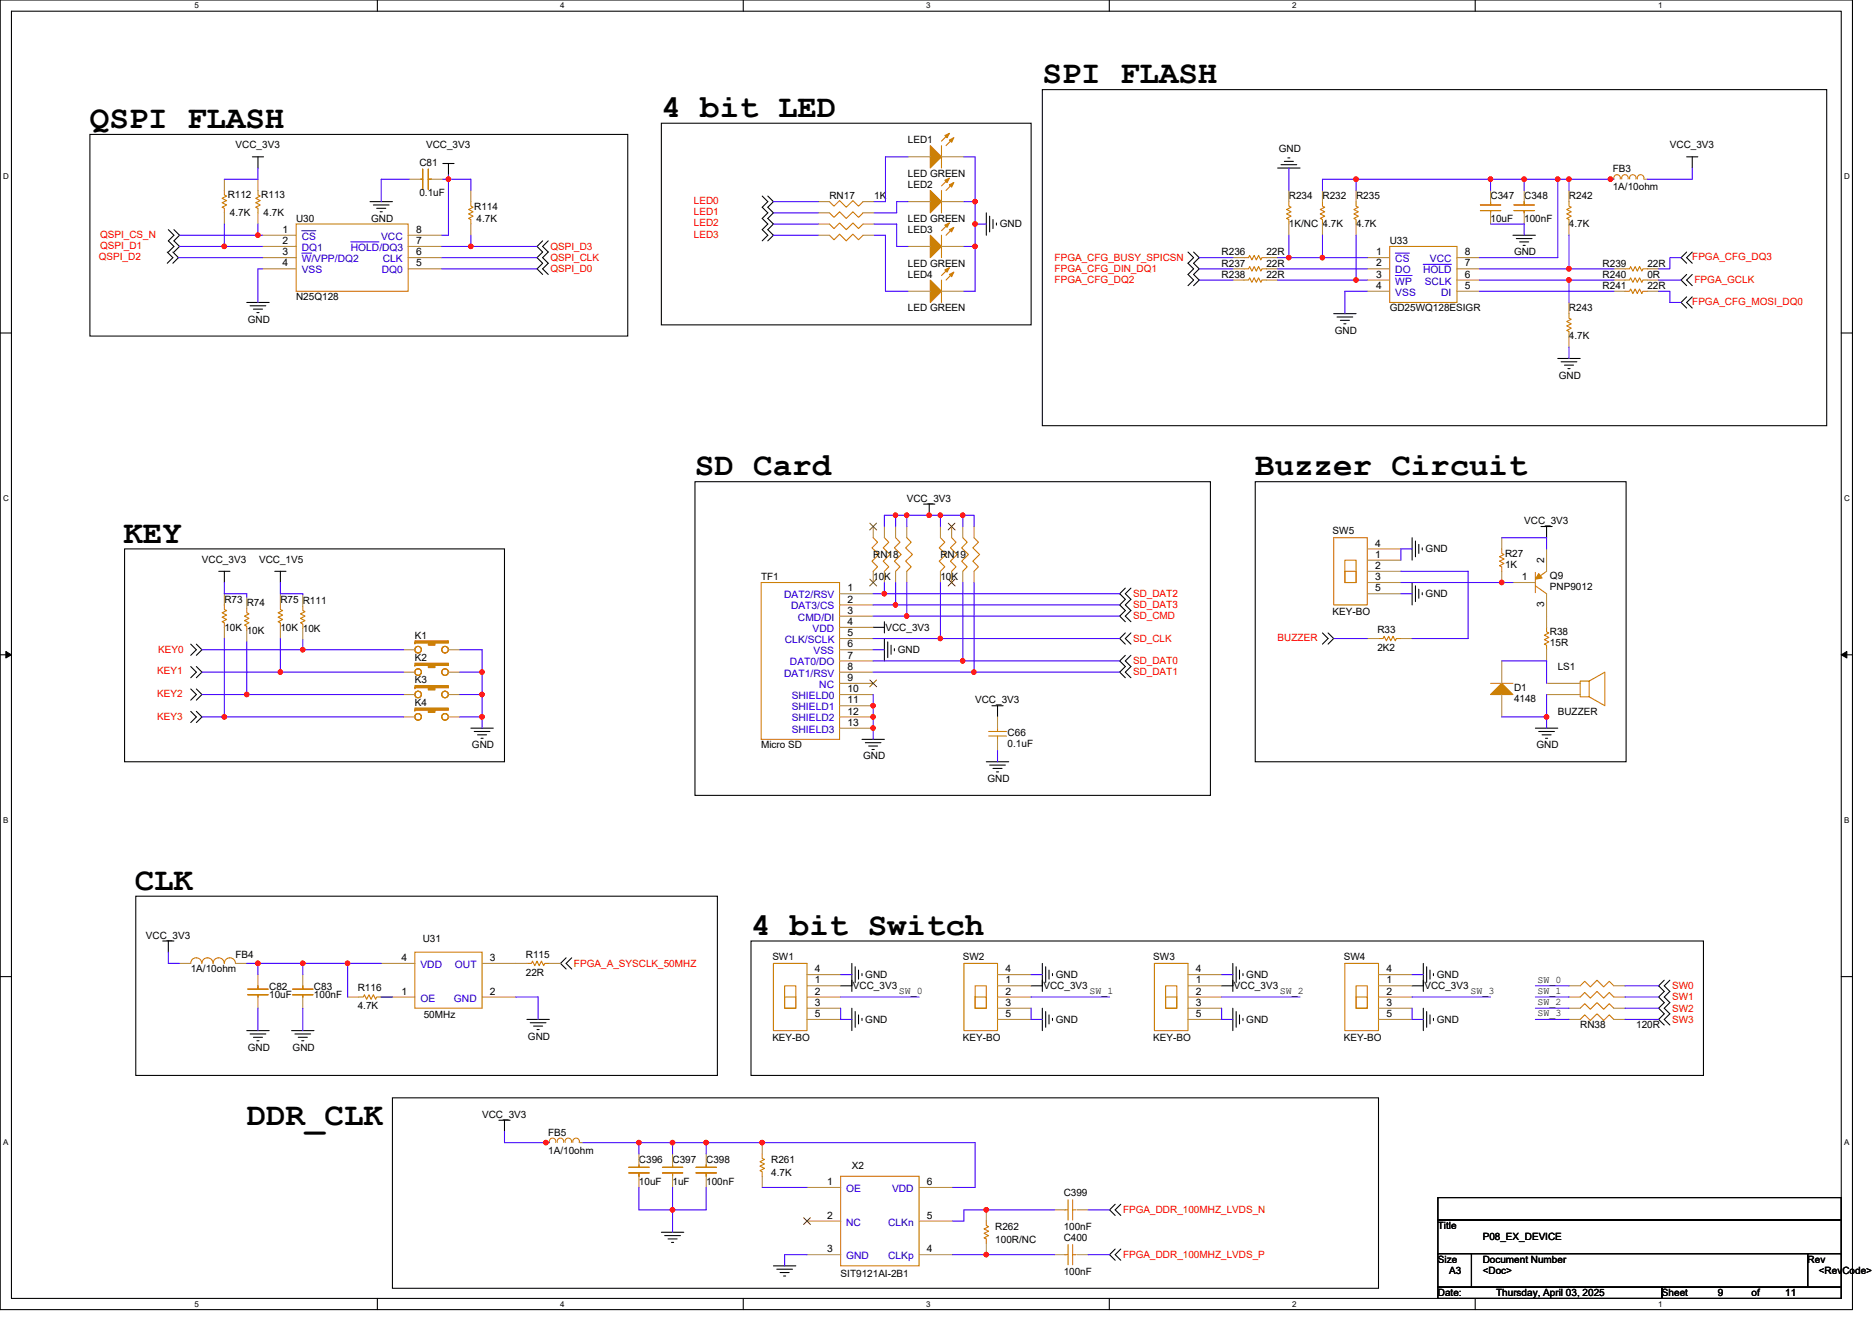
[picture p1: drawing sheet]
<svg xmlns="http://www.w3.org/2000/svg" width="297mm" height="210mm" viewBox="0 0 297 210" stroke-linecap="round" stroke-linejoin="round" font-family="sans-serif">
<path d="M0 0h293.9v207.9h-293.9zM1.8 1.8h290.4v204.3h-290.4z" fill="none" stroke="#000" stroke-width=".17"/>
<g fill="#fff">
<path d="M30.8 .2h.7v1.4h-.7z"/>
<path d="M30.8 206.3h.7v1.4h-.7z"/>
</g>
<path d="M59.9 0v1.8M59.9 206.1v1.8" fill="none" stroke="#000" stroke-width=".17"/>
<g fill="#fff">
<path d="M88.9 .2h.7v1.4h-.7z"/>
<path d="M88.9 206.3h.7v1.4h-.7z"/>
</g>
<path d="M117.9 0v1.8M117.9 206.1v1.8" fill="none" stroke="#000" stroke-width=".17"/>
<g fill="#fff">
<path d="M147 .2h.7v1.4h-.7z"/>
<path d="M147 206.3h.7v1.4h-.7z"/>
</g>
<path d="M176 0v1.8M176 206.1v1.8" fill="none" stroke="#000" stroke-width=".17"/>
<g fill="#fff">
<path d="M205 .2h.7v1.4h-.7z"/>
<path d="M205 206.3h.7v1.4h-.7z"/>
</g>
<path d="M234.1 0v1.8M234.1 206.1v1.8" fill="none" stroke="#000" stroke-width=".17"/>
<g fill="#fff">
<path d="M263.1 .2h.7v1.4h-.7z"/>
<path d="M263.1 206.3h.7v1.4h-.7z"/>
<path d="M.5 27.3h.9v1.4h-.9z"/>
<path d="M292.6 27.3h.9v1.4h-.9z"/>
<path d="M.5 78.4h.9v1.4h-.9z"/>
<path d="M292.6 78.4h.9v1.4h-.9z"/>
</g>
<path d="M0 52.9h1.8M292.2 52.9h1.7" fill="none" stroke="#000" stroke-width=".17"/>
<g fill="#fff">
<path d="M.5 129.5h.8v1.4h-.8z"/>
<path d="M292.6 129.5h.9v1.4h-.9z"/>
</g>
<path d="M0 103.9h1.8M292.2 103.9h1.7" fill="none" stroke="#000" stroke-width=".17"/>
<path d="M.9 103.4l.9 .5-.9 .5zM292.2 103.9l.8-.5v1z" fill="#000" stroke="#000" stroke-width=".16"/>
<g fill="#fff">
<path d="M.5 180.5h.8v1.4h-.8z"/>
<path d="M292.6 180.5h.9v1.4h-.9z"/>
</g>
<g fill="none" stroke="#000" stroke-width=".17">
<path d="M104.9 19.6h58.7v32h-58.7zM165.4 14.2h124.5v53.4h-124.5zM14.3 21.3h85.3v32h-85.3zM26.7 36.4l.9 .9-.9 .9 .9 .9-.9 .9M27.6 36.4l.9 .9-.9 .9 .9 .9-.9 .9M40 24.9h1.8M40.9 24.9v1.8M58.7 32h3.6M59.2 32.5h2.5M59.8 33.1h1.4M60.3 33.6h.4M70.3 26h1.7"/>
<path d="M71.2 26v1.7M86.1 38.2l-.9 .9 .9 .9-.9 .9 .9 .9-.9 .9 .9 .9M87 38.2l-.9 .9 .9 .9-.9 .9 .9 .9-.9 .9 .9 .9M120.9 31.1l.9 .9-.9 .9 .9 .9-.9 .9 .9 .9-.9 .8 .9 .9-.9 .9M121.8 31.1l.9 .9-.9 .9 .9 .9-.9 .9 .9 .9-.9 .8 .9 .9-.9 .9M156.5 33.8v3.5M157 34.3v2.5M157.6 34.8v1.5M158.1 35.4v.3M202.7 26.7h3.6M203.3 26.1h2.5M203.8 25.6h1.4"/>
<path d="M204.3 25.1h.4M240.1 37.3h3.5M240.6 37.9h2.5M241.1 38.4h1.5M241.7 38.9h.3M267.6 24.9h1.8M268.5 24.9v1.8M26.5 40l.9 .9-.9 .9M27.4 40l.9 .9-.9 .9M39.2 48h3.5M39.7 48.5h2.5M40.2 49.1h1.5"/>
<path d="M40.8 49.6h.3M188.5 40l.9 .9-.9 .9 .9 .9-.9 .9 .9 .8-.9 .9M189.4 40l.9 .9-.9 .9 .9 .9-.9 .9 .9 .8-.9 .9M211.6 49.8h3.6M212.1 50.3h2.5M212.7 50.8h1.4M213.2 51.4h.4M247.2 56.9h3.5M247.7 57.4h2.5M248.2 58h1.5M248.8 58.5h.3M267.6 40l-.9 .9 .9 .9"/>
<path d="M267.6 47.1l-.9 .9 .9 .9M267.6 43.6l-.9 .8 .9 .9M268.5 40l-.9 .9 .9 .9M268.5 47.1l-.9 .9 .9 .9M268.5 43.6l-.9 .8 .9 .9M110.3 76.5h81.8v49.7h-81.8zM199.2 76.5h58.8v44.4h-58.8zM19.8 87.1h60.2v33.8h-60.2zM34.7 90.7h1.8M35.6 90.7v1.8M43.6 90.7h1.8M44.5 90.7v1.8"/>
<path d="M138.6 99.6h1.7M140.3 98.7v1.8M146.6 80h1.7M147.4 80v1.8M178.6 93.3l-.9 .9 .9 .9-.9 .9 .9 .9-.9 .9 .9 .9M179.4 93.3l-.8 .9 .8 .9-.8 .9 .8 .9-.8 .9 .8 .9M224.1 85.3v3.6M224.1 92.5v3.5M224.6 85.9v2.5M224.6 93v2.5M225.1 86.4v1.4M225.1 93.5v1.5"/>
<path d="M225.7 87v.3M225.7 94.1v.3M244.5 83.6h1.8M245.4 83.6v1.7M30.3 102.2l.9 .9-.9 .9M30.3 105.8l.9 .9-.9 .9M30.3 109.3l.9 .9-.9 .9M30.3 112.9l.9 .9-.9 .9M31.2 102.2l.8 .9-.8 .9M31.2 105.8l.8 .9-.8 .9M31.2 109.3l.8 .9-.8 .9M31.2 112.9l.8 .9-.8 .9"/>
<path d="M74.7 115.6h3.6M75.2 116.1h2.5M75.8 116.6h1.4M76.3 117.2h.4M136.8 117.3h3.5M137.3 117.9h2.5M137.8 118.4h1.5M138.4 119h.3M140.3 101.3v3.6M140.9 101.9v2.5M141.4 102.4v1.4M141.9 103v.3"/>
<path d="M157.4 112h1.8M158.3 112v1.8M178.6 100.5l-.9 .8 .9 .9M178.6 104l-.9 .9 .9 .9-.9 .9 .9 .9M179.4 100.5l-.8 .8 .8 .9M179.4 104l-.8 .9 .8 .9-.8 .9 .8 .9M209.8 100.5l.9 .8-.9 .9M210.7 100.5l.9 .8-.9 .9M243.6 115.6h3.6M244.2 116.1h2.5M244.7 116.6h1.4M245.2 117.2h.4"/>
<path d="M156.5 120.9h3.6M157 121.4h2.5M157.6 122h1.4M158.1 122.5h.4M0 155h1.8M21.5 142.2h92.3v28.5h-92.3zM25.8 149.4h1.8M26.7 149.4v1.7M89.8 152l-.9 .9 .9 .9M90.7 152l-.9 .9 .9 .9M119.2 149.4h151.1v21.3h-151.1zM135.2 152.9v3.6h-1.8"/>
<path d="M135.2 155.6v1.8M135.7 153.4v2.5M136.2 154v1.4M136.8 154.5v.4M165.4 152.9v3.6h-1.8M165.4 155.6v1.8M165.9 153.4v2.5M166.5 154v1.4M167 154.5v.4M195.6 152.9v3.6h-1.8M195.6 155.6v1.8M196.1 153.4v2.5"/>
<path d="M196.7 154v1.4M197.2 154.5v.4M225.8 152.9v3.6h-1.7M225.8 155.6v1.8M226.4 153.4v2.5M226.9 154v1.4M227.5 154.5v.4M264.1 155.6l-.9 .9 .9 .9-.9 .8 .9 .9-.9 .9 .9 .9-.9 .9 .9 .9M265 155.6l-.9 .9 .9 .9-.9 .8 .9 .9-.9 .9 .9 .9-.9 .9 .9 .9M292.2 155h1.7M39.2 163.6h3.5M39.7 164.1h2.5"/>
<path d="M40.2 164.6h1.5M40.8 165.2h.3M46.3 163.6h3.5M46.8 164.1h2.5M47.3 164.6h1.5M47.9 165.2h.3M62.3 174.2h156.4v30.3h-156.4zM79.2 177.8h1.7M80 177.8v1.8M83.6 161.8h3.6M84.1 162.3h2.5M84.7 162.9h1.4"/>
<path d="M85.2 163.4h.4M135.2 160v3.6M135.7 160.5v2.5M136.2 161.1v1.4M136.8 161.6v.4M165.4 160v3.6M165.9 160.5v2.5M166.5 161.1v1.4M167 161.6v.4M195.6 160v3.6M196.1 160.5v2.5M196.7 161.1v1.4"/>
<path d="M197.2 161.6v.4M225.8 160v3.6M226.4 160.5v2.5M226.9 161.1v1.4M227.5 161.6v.4M104.9 195.6h3.6M105.5 196.1h2.5M106 196.6h1.4M106.5 197.2h.4M176.9 191.1l-.8 .9 .8 .9M176.9 198.2l-.8 .9 .8 .9M177.8 191.1l-.9 .9 .9 .9"/>
<path d="M177.8 198.2l-.9 .9 .9 .9M228.2 190.1h64v3.5h-64zM228.2 193.6h64v5.4h-64zM228.2 199h5.3v5.3h-5.3zM233.5 199h53.3v5.3h-53.3zM286.8 199h5.4v5.3h-5.4zM122.7 200.9h3.6M123.3 201.4h2.4M123.8 202h1.4M124.3 202.5h.4M228.2 204.3h35.5v1.8h-35.5zM263.7 204.3h28.5v1.8h-28.5z"/>
</g>
<g fill="none" stroke="#cc8006" stroke-width=".17">
<path d="M35.6 30.2v.7l.4 .2-.8 .4 .8 .3-.8 .4 .8 .3-.8 .4 .4 .2v.7M40.9 30.2v.7l.4 .2-.7 .4 .7 .3-.7 .4 .7 .3-.7 .4 .3 .2v.7M47 35.6h17.8v10.6h-17.8zM66.7 28.4h.4M67.1 26.8v3.3M68 26.8v3.3M68 28.4h.5M74.7 32v.7l.4 .2-.7 .4 .7 .3-.7 .4 .7 .3-.7 .4 .3 .1v.8M131.6 37.3l.7 .8 .9-.9 1.1 1 1-1 .9 .9 .7-.8M131.6 35.6l.7 .7 .9-.9 1.1 1 1-1 .9 .9 .7-.7M131.6 33.8l.7 .7 .9-.9 1.1 1.1 1-1.1 .9 .9 .7-.7M131.6 32l.7 .7 .9-.9 1.1 1.1 1-1.1 .9 .9 .7-.7"/>
<path d="M149.4 37.3v3.6M149.4 30.2v3.6M149.4 23.1v3.6M150.6 35.4l-1.2 1.2M150.6 28.3l-1.2 1.2M150.6 21.2l-1.2 1.2M151.3 36.1l-1.2 1.2M151.3 29l-1.2 1.2M151.3 21.9l-1.2 1.2M204.5 32v.7l.4 .2-.8 .4 .8 .3-.8 .4 .8 .3-.8 .4 .4 .1v.8M209.8 32v.7l.4 .2-.7 .4 .7 .3-.7 .4 .7 .3-.7 .4 .3 .1v.8M215.2 32v.7l.3 .2-.7 .4 .7 .3-.7 .4 .7 .3-.7 .4 .4 .1v.8"/>
<path d="M220.5 39.1h10.7v8.9h-10.7zM234.9 32.5h3.2M234.9 33.4h3.2M236.5 33.4v.4M236.5 32v.5M240.2 32.5h3.3M240.2 33.4h3.3M241.8 33.4v.4M241.8 32v.5M249 32v.7l.3 .2-.7 .4 .7 .3-.7 .4 .7 .3-.7 .4 .4 .1v.8M256.1 28.4a.51 .51 0 0 1 .5-.7 .51 .51 0 0 1 .5 .7M257.3 28.4a.51 .51 0 0 1 .5-.7 .51 .51 0 0 1 .5 .7"/>
<path d="M258.6 28.4a.51 .51 0 0 1 .5-.7 .51 .51 0 0 1 .5 .7M259.8 28.4a.52 .52 0 0 1 .5-.7 .52 .52 0 0 1 .5 .7M149.4 44.4v3.6M150.6 42.5l-1.2 1.2M151.3 43.2l-1.2 1.2M197.4 44.4h.7l.2-.3 .3 .7 .4-.7 .3 .7 .4-.7 .4 .7 .1-.4h.8M197.4 40.9h.7l.2-.4 .3 .8 .4-.8 .3 .8 .4-.8 .4 .8 .1-.4h.8M197.4 42.7h.7l.2-.4 .3 .7 .4-.7 .3 .7 .4-.7 .4 .7 .1-.3h.8M249 49.8v.7l.3 .2-.7 .3 .7 .4-.7 .3 .7 .4-.7 .4 .4 .1v.7M257.8 44.4h.8l.1-.3 .4 .7 .4-.7 .3 .7 .4-.7 .3 .7 .2-.4h.7M257.8 46.2h.8l.1-.3 .4 .7 .4-.7 .3 .7 .4-.7 .3 .7 .2-.4h.7M257.8 42.7h.8l.1-.4 .4 .7 .4-.7 .3 .7 .4-.7 .3 .7 .2-.3h.7"/>
<path d="M35.6 96v.7l.4 .2-.8 .4 .8 .3-.8 .4 .8 .3-.8 .4 .4 .1v.8M39.2 96.5v.8l.3 .1-.7 .4 .7 .3-.7 .4 .7 .3-.7 .4 .4 .2v.7M44.5 96v.7l.3 .2-.7 .4 .7 .3-.7 .4 .7 .3-.7 .4 .4 .1v.8M48 96.2v.7l.4 .2-.7 .3 .7 .4-.7 .3 .7 .4-.7 .3 .3 .2v.7M120.8 92.5h12.4v24.8h-12.4zM138.6 85.3l.7 .8-.9 .9 1 1-1 1.1 .9 .9-.7 .7M140.3 85.3l.7 .8-.9 .9 1.1 1-1.1 1.1 .9 .9-.7 .7M142.1 85.3l.7 .8-.9 .9 1.1 1-1.1 1.1 .9 .9-.7 .7M143.9 85.3l.7 .8-.9 .9 1.1 1-1.1 1.1 .9 .9-.7 .7M149.2 85.3l.7 .8-.9 .9 1.1 1-1.1 1.1 .9 .9-.7 .7M151 85.3l.7 .8-.9 .9 1.1 1-1.1 1.1 .9 .9-.7 .7M152.8 85.3l.7 .8-.9 .9 1.1 1-1.1 1.1 .9 .9-.7 .7"/>
<path d="M154.6 85.3l.7 .8-.9 .9 1 1-1 1.1 .9 .9-.7 .7M211.6 85.3h5.4v10.7h-5.4zM213.4 88.9h1.8v3.6h-1.8zM213.4 90.7h1.8v1.8h-1.8zM238.3 87.1v.7l.4 .2-.8 .4 .8 .3-.8 .4 .8 .3-.8 .4 .4 .2v.7M243.6 93l1.8 1.2M243.6 90.8v3.3M245.4 99.6v.7l.4 .2-.8 .3 .8 .4-.8 .3 .8 .4-.8 .3 .4 .2v.7M245.4 90.7l-1.2 .9M156.9 116.1h2.8M156.9 116.8h2.8M158.3 115.6v.5"/>
<path d="M158.3 116.8v.5M218.7 101.3h.8l.1-.3 .4 .7 .3-.7 .4 .7 .3-.7 .4 .7 .2-.4h.7M236.5 108.5h3.6M252.2 108.1l2.5-1.4v5.3l-2.5-1.4v-2.5h-1.5v2.5h1.5M32 152.9a.88 .88 0 0 0-.9-.9 .88 .88 0 0 0-.8 .9M33.8 152.9a.88 .88 0 0 0-.9-.9 .88 .88 0 0 0-.9 .9M37.4 152.9a.89 .89 0 0 0-.9-.9 .89 .89 0 0 0-.9 .9 .88 .88 0 0 0-.9-.9 .88 .88 0 0 0-.9 .9M39.3 157h3.2M39.3 157.9h3.2M40.9 157.9v.3M40.9 156.5v.5M46.4 157h3.3"/>
<path d="M46.4 157.9h3.3M48 157.9v.3M48 156.5v.5M56.9 158.2h.8l.1-.3 .4 .7 .3-.7 .4 .7 .3-.7 .4 .7 .2-.4h.7M65.8 151.1h10.7v8.9h-10.7zM83.6 152.9h.7l.2-.4 .4 .8 .3-.8 .4 .8 .3-.8 .4 .8 .1-.4h.8M122.7 152.9h5.4v10.7h-5.4zM124.5 158.2h1.8v1.8h-1.8zM124.5 156.5h1.8v3.5h-1.8zM152.9 152.9h5.4v10.7h-5.4zM154.7 158.2h1.8v1.8h-1.8zM154.7 156.5h1.8v3.5h-1.8z"/>
<path d="M183.2 152.9h5.3v10.7h-5.3zM185 156.5h1.7v3.5h-1.7zM185 158.2h1.7v1.8h-1.7zM213.4 152.9h5.3v10.7h-5.3zM215.2 158.2h1.8v1.8h-1.8zM215.2 156.5h1.8v3.5h-1.8zM250.7 156.5l.8-.8 .8 .9 1.1-1 1.1 1 .9-.9 .7 .8M250.7 158.2l.8-.7 .8 .9 1.1-1 1.1 1 .9-.9 .7 .7M250.7 160l.8-.7 .8 .9 1.1-1.1 1.1 1.1 .9-.9 .7 .7M250.7 161.8l.8-.7 .8 .9 1.1-1.1 1.1 1.1 .9-.9 .7 .7M87.2 181.3a.51 .51 0 0 1 .5-.7 .51 .51 0 0 1 .5 .7M88.4 181.3a.51 .51 0 0 1 .5-.7 .51 .51 0 0 1 .5 .7"/>
<path d="M89.7 181.3a.51 .51 0 0 1 .5-.7 .51 .51 0 0 1 .5 .7M90.9 181.3a.52 .52 0 0 1 .5-.7 .52 .52 0 0 1 .5 .7M99.8 186.2h3.2M99.8 185.3h3.2M101.4 184.9v.4M101.4 186.2v.5M105.1 186.2h3.2M105.1 185.3h3.2M106.7 184.9v.4M106.7 186.2v.5M110.4 186.2h3.3M110.4 185.3h3.3"/>
<path d="M112.1 184.9v.4M112.1 186.2v.5M120.9 183.1v.8l.4 .1-.7 .4 .7 .3-.7 .4 .7 .3-.7 .4 .3 .2v.7M133.4 186.7h12.4v14.2h-12.4zM156.5 193.8v.7l.4 .2-.8 .4 .8 .3-.8 .3 .8 .4-.8 .4 .4 .1v.8M168.9 199.1h.6M168.9 192h.6M169.5 197.5v3.2M169.5 190.4v3.2M170.2 199.1h.5M170.2 197.5v3.2M170.2 192h.5"/>
<path d="M170.2 190.4v3.2"/>
<circle cx="66.3" cy="103.1" r=".52"/>
<circle cx="66.3" cy="110.2" r=".52"/>
<circle cx="66.3" cy="113.8" r=".52"/>
<circle cx="66.3" cy="106.7" r=".52"/>
<circle cx="70.6" cy="106.7" r=".52"/>
<circle cx="70.6" cy="110.2" r=".52"/>
<circle cx="70.6" cy="113.8" r=".52"/>
<circle cx="70.6" cy="103.1" r=".52"/>
</g>
<g fill="none" stroke="#a84" stroke-width=".17">
<path d="M35.6 28.4v1.8M35.6 33.8v1.8M40.9 28.4v1.8M40.9 33.8v1.8M41.7 37.3h5.3M41.7 39.1h5.3M64.8 39.1h5.3M64.8 37.3h5.3M64.9 28.4h1.8M68.5 28.4h1.8M74.7 30.2v1.8M74.7 35.6v1.7"/>
<path d="M129.8 37.3h1.8M129.8 35.6h1.8M129.8 33.8h1.8M129.8 32h1.8M136.9 37.3h1.8M136.9 35.6h1.8M136.9 33.8h1.8M136.9 32h1.8M144.1 39.1h3.5M144.1 32h3.5M144.1 24.9h3.5M149.4 39.1h3.5"/>
<path d="M149.4 32h3.5M149.4 24.9h3.5M204.5 30.2v1.8M204.5 35.6v1.7M209.8 30.2v1.8M209.8 35.6v1.7M215.2 30.2v1.8M215.2 35.6v1.7M236.5 33.8v1.8M236.5 30.2v1.8M241.8 33.8v1.8M241.8 30.2v1.8"/>
<path d="M249 30.2v1.8M249 35.6v1.7M255.5 28.4h.6M260.9 28.4h.5M41.7 40.9h5.3M41.7 42.7h5.3M64.8 42.7h5.3M64.8 40.9h5.3M144.1 46.2h3.5M149.4 46.2h3.5M195.6 44.4h1.8M195.6 40.9h1.8"/>
<path d="M195.6 42.7h1.8M201 44.4h1.7M201 40.9h1.7M201 42.7h1.7M217 40.9h3.5M217 42.7h3.5M217 44.4h3.5M217 46.2h3.5M231.2 46.2h3.5M231.2 44.4h3.5M231.2 42.7h3.5M231.2 40.9h3.5"/>
<path d="M249 48v1.8M249 53.3v1.8M256.1 44.4h1.7M256.1 46.2h1.7M256.1 42.7h1.7M261.4 44.4h1.8M261.4 46.2h1.8M261.4 42.7h1.8M35.6 94.2v1.8M35.6 99.6v1.7M39.2 94.8v1.7M44.5 94.2v1.8"/>
<path d="M44.5 99.6v1.7M48 94.4v1.8M48 99.7v1.8M133.2 94.2h5.4M133.2 96h5.4M133.2 97.8h5.4M133.2 99.6h5.4M138.6 90.7v1.8M138.6 83.6v1.7M140.3 90.7v1.8M140.3 83.6v1.7M142.1 90.7v1.8"/>
<path d="M142.1 83.6v1.7M143.9 90.7v1.8M143.9 83.6v1.7M149.2 90.7v1.8M149.2 83.6v1.7M151 90.7v1.8M151 83.6v1.7M152.8 90.7v1.8M152.8 83.6v1.7M154.6 90.7v1.8M154.6 83.6v1.7M217 92.5h5.3"/>
<path d="M217 90.7h5.3M217 88.9h5.3M217 87.1h5.3M217 94.2h5.3M238.3 90.7v1.8M238.3 85.3v1.8M240.1 92.5h3.5M245.4 94.2v5.4M245.4 87.1v3.6M39.2 100.1v1.8M64 110.2h1.8M64 113.8h1.8"/>
<path d="M64 106.7h1.8M64 103.1h1.8M71.2 110.2h1.7M71.2 113.8h1.7M71.2 106.7h1.7M71.2 103.1h1.7M133.2 101.3h5.4M133.2 103.1h5.4M133.2 104.9h5.4M133.2 106.7h5.4M133.2 108.5h5.4M133.2 110.2h5.4"/>
<path d="M133.2 112h5.4M133.2 113.8h5.4M133.2 115.6h5.4M158.3 113.8v1.8M158.3 117.3v1.8M217 101.3h1.7M222.3 101.3h1.8M238.3 110.2v3.6M238.3 104.9v3.6M245.4 108.5h5.3M245.4 110.2h5.3M245.4 103.1v1.8"/>
<path d="M28.5 152.9h1.8M37.4 152.9h1.8M40.9 158.2v1.8M40.9 154.7v1.8M48 158.2v1.8M48 154.7v1.8M55.2 158.2h1.7M60.5 152.9h5.3M62.3 158.2h-1.8h5.3M76.5 158.2h5.3M76.5 152.9h7.1M87.2 152.9h1.7"/>
<path d="M128.1 158.2h5.3M128.1 156.5h5.3M128.1 154.7h5.3M158.3 158.2h5.3M158.3 156.5h5.3M158.3 154.7h5.3M188.5 158.2h5.3M188.5 156.5h5.3M188.5 154.7h5.3M218.7 158.2h5.4M218.7 156.5h5.4M218.7 154.7h5.4"/>
<path d="M249 156.5h1.7M249 158.2h1.7M256.1 156.5h1.7M256.1 158.2h1.7M128.1 160h5.3M128.1 161.8h5.3M158.3 160h5.3M158.3 161.8h5.3M188.5 160h5.3M188.5 161.8h5.3M218.7 160h5.4M218.7 161.8h5.4"/>
<path d="M249 160h1.7M249 161.8h1.7M256.1 160h1.7M256.1 161.8h1.7M86.6 181.4h.6M92 181.4h.5M101.4 183.1v1.8M101.4 186.7v1.8M106.7 183.1v1.8M106.7 186.7v1.8M112.1 183.1v1.8M112.1 186.7v1.8"/>
<path d="M120.9 181.4v1.7M120.9 186.7v1.8M128.1 188.5h5.3M128.1 193.8h5.3M128.1 199.1h5.3M145.8 199.1h5.4M145.8 193.8h5.4M145.8 188.5h5.4M156.5 192v1.8M156.5 197.4v1.7M167.3 199.1h1.8M167.3 192h1.8"/>
<path d="M170.9 199.1h1.8M170.9 192h1.8"/>
</g>
<path d="M47.9 36.6h2.2M55.7 38.4h4.4M47.9 40.2h1.6M221.4 40.2h2.2M221.4 43.7h2.7M225.8 42h4.5" fill="none" stroke="#00c" stroke-width=".16"/>
<g fill="#cc8006" stroke="#cc8006" stroke-width=".17">
<path d="M236.5 110.2l1.8-1.7 1.8 1.7z" fill-rule="evenodd"/>
<path d="M147.6 37.3l1.8 1.8-1.8 1.8z" fill-rule="evenodd"/>
<path d="M150.6 36.4l.7-.3-.3 .7z" fill-rule="evenodd"/>
<path d="M149.9 35.7l.7-.3-.3 .7z" fill-rule="evenodd"/>
<path d="M147.6 30.2l1.8 1.8-1.8 1.8z" fill-rule="evenodd"/>
<path d="M150.6 29.3l.7-.3-.3 .7z" fill-rule="evenodd"/>
<path d="M149.9 28.6l.7-.3-.3 .7z" fill-rule="evenodd"/>
<path d="M65.8 108.8v.4h5.4v-.4z" fill-rule="evenodd"/>
<path d="M68 109.2h1v.3h-1z" fill-rule="evenodd"/>
<path d="M65.8 112.4v.3h5.4v-.3z" fill-rule="evenodd"/>
<path d="M68 112.7h1v.4h-1z" fill-rule="evenodd"/>
<path d="M244.2 91l.5 .7-1.1 .2z" fill-rule="evenodd"/>
<path d="M65.8 105.3v.3h5.4v-.3z" fill-rule="evenodd"/>
<path d="M68 105.6h1v.4h-1z" fill-rule="evenodd"/>
<path d="M147.6 23.1l1.8 1.8-1.8 1.8z" fill-rule="evenodd"/>
<path d="M150.6 22.2l.7-.3-.3 .7z" fill-rule="evenodd"/>
<path d="M149.9 21.5l.7-.3-.3 .7z" fill-rule="evenodd"/>
<path d="M147.6 44.5l1.8 1.7-1.8 1.8z" fill-rule="evenodd"/>
<path d="M150.6 43.6l.7-.4-.3 .7z" fill-rule="evenodd"/>
<path d="M149.9 42.8l.7-.3-.3 .7z" fill-rule="evenodd"/>
<path d="M65.8 101.7v.4h5.4v-.4z" fill-rule="evenodd"/>
<path d="M68 102.1h1v.3h-1z" fill-rule="evenodd"/>
</g>
<path d="M138 91.9l1.1 1.1M138 83l1.1 1.1M139.1 91.9l-1.1 1.1M139.1 83l-1.1 1.1M150.5 91.9l1.1 1.1M150.5 83l1.1 1.1M151.5 91.9l-1.1 1.1M151.5 83l-1.1 1.1M138 107.9l1.1 1.1M139.1 107.9l-1.1 1.1M127.5 193.3l1.1 1.1M128.6 193.3l-1.1 1.1" fill="none" stroke="#804000" stroke-width=".16"/>
<g fill="none" stroke="#4200ff" stroke-width=".17">
<path d="M28.5 37.3h12.4M28.5 39.1h7.1M35.6 39.1h6.1M35.6 35.6v3.5M40.9 26.7v1.7h-5.3M40.9 37.3h.8M40.9 35.6v1.7M64.9 28.4h-4.4v3.6M70.1 39.1h4.6M70.3 28.4h.9M71.2 27.7v.7M71.2 28.4v8.9h-1.1"/>
<path d="M71.2 28.4h3.5v1.8M74.7 39.1h10.5M74.7 37.3v1.8M122.7 33.8h7.1M122.7 35.6h7.1M122.7 37.3h7.1M122.7 32h7.1M138.7 37.3h1.8v8.9h3.6M138.7 35.6h3.6v3.5h1.8M144.1 24.9h-3.6v7.1h-1.8M144.1 32h-1.8v1.8h-3.6M152.9 39.1h1.8"/>
<path d="M152.9 32h1.8M152.9 24.9h1.8v7.1M154.7 39.1v7.1h-1.8M154.7 32v3.6M154.7 35.6v3.5M154.7 35.6h1.8M204.5 37.3v3.6M204.5 26.7v3.5M209.8 37.3v3.6M215.2 37.3v7.1M215.2 28.4h21.3M215.2 28.4h-5.4v1.8"/>
<path d="M215.2 28.4v1.8M236.5 28.4h5.3M236.5 35.6h5.3v1.7M236.5 28.4v1.8M241.8 28.4h5.4M241.8 28.4v1.8M247.2 28.4v12.5h-12.5M247.2 28.4h1.8M249 28.4h7.1M249 37.3v5.4M249 28.4v1.8M268.5 26.7v1.7h-7.1"/>
<path d="M28.3 40.9h13.4M41.7 42.7h-.8v5.3M70.1 40.9h15.1M70.1 42.7h15.1M190.3 40.9h5.3M190.3 42.7h5.3M190.3 44.4h5.3M202.7 42.7h14.3M202.7 44.4h12.5M202.7 40.9h1.8M204.5 40.9h5.3M209.8 40.9h7.2"/>
<path d="M215.2 44.4h1.8M217 46.2h-3.6v3.6M234.7 46.2h21.4M234.7 42.7h14.3M234.7 44.5h14.3M249 42.7h7.1M249 44.4h7.1M249 44.5v3.5M249 55.1v1.8M263.2 44.4h3.5M263.2 46.2h1.8v1.8h1.7M266.7 40.9h-1.7v1.8h-1.8"/>
<path d="M35.6 92.5v1.7h3.6v.6M44.5 92.5v1.7h3.5v.2M138.6 94.2h1.7M138.6 96h3.5M138.6 97.8h5.3M140.3 94.2h37.4M140.3 92.5v1.7M142.1 96h35.6M142.1 81.8h-1.8v1.8M142.1 81.8v1.8M142.1 81.8h1.8M142.1 92.5v3.5"/>
<path d="M143.9 81.8h5.3M143.9 81.8v1.8M143.9 97.8h33.8M143.9 92.5v5.3M149.2 81.8v1.8M149.2 81.8h3.6M149.2 92.5v8.8M152.8 81.8v1.8M152.8 81.8h1.8v1.8M152.8 92.5v12.4M154.6 92.5v14.2M222.3 94.2h1.8"/>
<path d="M222.3 92.5h17.8M222.3 90.7h10.7v10.6h-8.9M224.1 87.1h-1.8v1.8M238.3 85.3h7.1v1.8M32 103.1h16M32 113.8h3.6M32 110.2h7.2M32 106.7h12.5M35.6 113.8h28.4M35.6 101.3v12.5M39.2 110.2h24.8M39.2 101.9v8.3"/>
<path d="M44.5 106.7h19.5M44.5 101.3v5.4M48 103.1h16M48 101.5v1.6M72.9 103.1h3.6v3.6M72.9 106.7h3.6M72.9 110.2h3.6M72.9 113.8h3.6M76.5 106.7v3.5M76.5 110.2v3.6M76.5 113.8v1.8M138.6 104.9h14.2"/>
<path d="M138.6 103.1h1.7M138.6 110.2v7.1M138.6 106.7h16M138.6 101.3h10.6M149.2 101.3h28.5M152.8 104.9h24.9M154.6 106.7h23.1M158.3 119.1v1.8M211.6 101.3h5.4M238.3 104.9h7.1v3.6M238.3 113.8h7.1M245.4 110.2v3.6"/>
<path d="M245.4 113.8v1.8M26.7 151.1v1.8h1.8M39.2 152.9h1.7M48 152.9v1.8M48 152.9h7.2M48 152.9h-7.1v1.8M55.2 152.9h5.3M55.2 152.9v5.3M60.5 158.2h1.8M81.8 158.2h3.6v3.6M133.4 154.7h1.8M133.4 158.2h12.4"/>
<path d="M163.6 154.7h1.8M163.6 158.2h12.5M193.8 158.2h12.5M193.8 154.7h1.8M224.1 154.7h1.7M224.1 158.2h12.4M243.6 156.5h5.4M243.6 158.2h5.4M257.8 156.5h5.4M257.8 158.2h5.4M40.9 160v3.6M48 160v3.6"/>
<path d="M80 179.6v1.8h7.2M133.4 160v1.8h1.8M163.6 160v1.8h1.8M193.8 160v1.8h1.8M224.1 160v1.8h1.7M243.6 160h5.4M243.6 161.8h5.4M257.8 160h5.4M257.8 161.8h5.4M92.5 181.4h8.9M101.4 181.4h5.3M101.4 181.4v1.7"/>
<path d="M101.4 188.5v3.5h5.3M106.7 181.4h5.4M106.7 181.4v1.7M106.7 188.5v3.5M106.7 192v3.6M112.1 188.5v3.5h-5.4M112.1 181.4v1.7M112.1 181.4h42.6v7.1h-3.5M120.9 188.5h7.2M128.1 199.1h-3.6v1.8M151.2 199.1h16.1M167.3 192h-14.4v1.8h-1.7"/>
<path d="M172.7 192h3.4M172.7 199.1h3.4"/>
</g>
<g fill="#f00" stroke="#f00" stroke-width=".17">
<circle cx="35.6" cy="113.8" r=".35"/>
<circle cx="39.1" cy="110.2" r=".35"/>
<circle cx="44.5" cy="106.7" r=".35"/>
<circle cx="40.9" cy="37.3" r=".35"/>
<circle cx="76.5" cy="106.7" r=".35"/>
<circle cx="35.6" cy="39.1" r=".35"/>
<circle cx="74.7" cy="39.1" r=".35"/>
<circle cx="76.5" cy="110.2" r=".35"/>
<circle cx="76.5" cy="113.8" r=".35"/>
<circle cx="55.1" cy="152.9" r=".35"/>
<circle cx="154.7" cy="32" r=".35"/>
<circle cx="154.7" cy="35.5" r=".35"/>
<circle cx="154.7" cy="39.1" r=".35"/>
<circle cx="143.9" cy="81.8" r=".34"/>
<circle cx="142.1" cy="81.8" r=".34"/>
<circle cx="149.2" cy="81.8" r=".34"/>
<circle cx="147.4" cy="81.8" r=".34"/>
<circle cx="152.8" cy="81.8" r=".34"/>
<circle cx="238.3" cy="92.4" r=".35"/>
<circle cx="140.3" cy="94.2" r=".34"/>
<circle cx="142.1" cy="96" r=".34"/>
<circle cx="143.9" cy="97.8" r=".34"/>
<circle cx="149.2" cy="101.3" r=".34"/>
<circle cx="152.8" cy="104.9" r=".34"/>
<circle cx="154.5" cy="106.7" r=".34"/>
<circle cx="138.5" cy="112" r=".34"/>
<circle cx="138.5" cy="115.6" r=".34"/>
<circle cx="138.5" cy="113.8" r=".34"/>
<circle cx="245.4" cy="113.8" r=".35"/>
<circle cx="71.1" cy="28.4" r=".35"/>
<circle cx="48" cy="103.1" r=".35"/>
<circle cx="204.5" cy="40.9" r=".35"/>
<circle cx="209.8" cy="40.9" r=".35"/>
<circle cx="215.2" cy="44.4" r=".35"/>
<circle cx="247.2" cy="28.4" r=".35"/>
<circle cx="236.5" cy="28.4" r=".35"/>
<circle cx="215.2" cy="28.4" r=".35"/>
<circle cx="241.8" cy="28.4" r=".35"/>
<circle cx="248.9" cy="44.4" r=".35"/>
<circle cx="248.9" cy="42.7" r=".35"/>
<circle cx="255.5" cy="28.4" r=".35"/>
<circle cx="248.9" cy="28.4" r=".35"/>
<circle cx="40.9" cy="152.9" r=".35"/>
<circle cx="48" cy="152.9" r=".35"/>
<circle cx="86.6" cy="181.3" r=".35"/>
<circle cx="101.4" cy="181.3" r=".35"/>
<circle cx="112" cy="181.3" r=".35"/>
<circle cx="106.7" cy="181.3" r=".35"/>
<circle cx="120.9" cy="181.3" r=".35"/>
<circle cx="106.7" cy="192" r=".35"/>
<circle cx="156.5" cy="192" r=".35"/>
<circle cx="156.5" cy="199.1" r=".35"/>
</g>
<g font-size="5.1">
<text x="165.4" y="13.2">SPI FLASH</text>
<text x="14.3" y="20.3">QSPI FLASH</text>
<text x="104.9" y="18.5">4 bit LED</text>
<text x="110.3" y="75.4">SD Card</text>
<text x="199.2" y="75.4">Buzzer Circuit</text>
<text x="19.6" y="86.1">KEY</text>
<text x="21.4" y="141.2">CLK</text>
<text x="119.2" y="148.3">4 bit Switch</text>
<text x="39.2" y="178.6">DDR_CLK</text>
</g>
<g font-size="1.6">
<text x="37.4" y="23.5">VCC_3V3</text>
<text x="67.6" y="23.5">VCC_3V3</text>
<text x="144.1" y="22.8">LED1</text>
<text x="265" y="23.5">VCC_3V3</text>
<text x="66.5" y="26.3">C81</text>
<text x="144.1" y="29.9">LED2</text>
<text x="144.1" y="28.1">LED GREEN</text>
<text x="202.9" y="24.2">GND</text>
<text x="255.9" y="27.4">FB3</text>
<text x="36.1" y="31.5">R112</text>
<text x="36.5" y="34.3">4.7K</text>
<text x="41.5" y="31.5">R113</text>
<text x="41.8" y="34.3">4.7K</text>
<text x="47" y="35.2">U30</text>
<text x="58.9" y="35.2">GND</text>
<text x="66.5" y="31.1">0.1uF</text>
<text x="75.2" y="33.3">R114</text>
<text x="75.6" y="35.2">4.7K</text>
<text x="131.6" y="31.6">RN17</text>
<text x="138.7" y="31.6">1K</text>
<text x="144.1" y="35.2">LED GREEN</text>
<text x="204.5" y="31.6">R234</text>
<text x="209.8" y="31.6">R232</text>
<text x="215.2" y="31.6">R235</text>
<text x="236.5" y="31.6">C347</text>
<text x="236.5" y="35.2">10uF</text>
<text x="241.8" y="31.6">C348</text>
<text x="241.8" y="35.2">100nF</text>
<text x="249" y="31.6">R242</text>
<text x="255.9" y="30.2">1A/10ohm</text>
<text x="44.8" y="38.7">2</text>
<text x="44.8" y="37">1</text>
<text x="44.8" y="40.5">3</text>
<text x="66" y="38.7">7</text>
<text x="66" y="40.5">6</text>
<text x="66" y="37">8</text>
<text x="144.1" y="37">LED3</text>
<text x="158.6" y="36.1">GND</text>
<text x="193.8" y="40.5">R236</text>
<text x="201" y="40.5">22R</text>
<text x="204.5" y="36.1">1K/NC 4.7K</text>
<text x="215.2" y="36.1">4.7K</text>
<text x="218.4" y="40.5">1</text>
<text x="220.5" y="38.8">U33</text>
<text x="232.4" y="40.5">8</text>
<text x="240.2" y="40.5">GND</text>
<text x="249" y="36.1">4.7K</text>
<text x="44.8" y="42.3">4</text>
<text x="47" y="47.6">N25Q128</text>
<text x="66" y="42.3">5</text>
<text x="144.1" y="42.3">LED GREEN</text>
<text x="144.1" y="44.1">LED4</text>
<text x="193.8" y="44.1">R238</text>
<text x="193.8" y="42.3">R237</text>
<text x="201" y="44.1">22R</text>
<text x="201" y="42.3">22R</text>
<text x="218.4" y="42.3">2</text>
<text x="218.4" y="45.8">4</text>
<text x="218.4" y="44.1">3</text>
<text x="232.4" y="44.1">6</text>
<text x="232.4" y="45.8">5</text>
<text x="232.4" y="42.3">7</text>
<text x="254.3" y="44.1">R240</text>
<text x="254.3" y="45.9">R241</text>
<text x="254.3" y="42.3">R239</text>
<text x="261.4" y="44.1">0R</text>
<text x="261.4" y="45.9">22R</text>
<text x="261.4" y="42.3">22R</text>
<text x="39.3" y="51.2">GND</text>
<text x="144.1" y="49.4">LED GREEN</text>
<text x="211.8" y="53">GND</text>
<text x="220.5" y="49.4">GD25WQ128ESIGR</text>
<text x="249" y="49.4">R243</text>
<text x="249" y="53.9">4.7K</text>
<text x="247.4" y="60.1">GND</text>
<text x="143.9" y="79.7">VCC_3V3</text>
<text x="241.8" y="83.2">VCC_3V3</text>
<text x="32" y="89.4">VCC_3V3</text>
<text x="41.1" y="89.4">VCC_1V5</text>
<text x="138.6" y="88.5">RN18</text>
<text x="149.2" y="88.5">RN19</text>
<text x="211.5" y="84.8">SW5</text>
<text x="218.2" y="88.5">1</text>
<text x="218.2" y="86.7">4</text>
<text x="226.2" y="87.7">GND</text>
<text x="238.8" y="88.4">R27</text>
<text x="245" y="89.4" transform="rotate(-90 245 89.4)">2</text>
<text x="35.6" y="95.7">R73</text>
<text x="44.5" y="95.7">R75 R111</text>
<text x="120.8" y="92.1">TF1</text>
<text x="134.5" y="93.9">1</text>
<text x="134.5" y="95.6">2</text>
<text x="138.6" y="92.1">10K</text>
<text x="149.2" y="92.1">10K</text>
<text x="218.2" y="92.1">3</text>
<text x="218.2" y="90.3">2</text>
<text x="218.2" y="93.9">5</text>
<text x="226.2" y="94.8">GND</text>
<text x="238.8" y="90.1">1K</text>
<text x="241.5" y="92.1">1</text>
<text x="245.9" y="91.9">Q9</text>
<text x="245.9" y="93.7">PNP9012</text>
<text x="35.6" y="100.1">10K</text>
<text x="39.2" y="96.2">R74</text>
<text x="39.2" y="100.6">10K</text>
<text x="44.5" y="100.1">10K 10K</text>
<text x="65.8" y="101.3">K1</text>
<text x="134.5" y="97.4">3</text>
<text x="134.5" y="99.2">4</text>
<text x="134.5" y="101">5</text>
<text x="140.5" y="100.1">VCC_3V3</text>
<text x="211.5" y="97.6">KEY-BO</text>
<text x="218.6" y="100.5">R33</text>
<text x="245" y="96.4" transform="rotate(-90 245 96.4)">3</text>
<text x="245.9" y="100.8">R38</text>
<text x="65.8" y="104.9">K2</text>
<text x="134.5" y="104.5">7</text>
<text x="134.5" y="102.7">6</text>
<text x="134.5" y="106.3">8</text>
<text x="142.4" y="103.7">GND</text>
<text x="218.6" y="103.3">2K2</text>
<text x="245.9" y="102.6">15R</text>
<text x="247.2" y="106.3">LS1</text>
<text x="65.8" y="108.5">K3</text>
<text x="65.8" y="112">K4</text>
<text x="134.5" y="108.1">9</text>
<text x="134.5" y="109.9">10</text>
<text x="134.5" y="111.6">11</text>
<text x="134.5" y="113.4">12</text>
<text x="154.7" y="111.7">VCC_3V3</text>
<text x="240.2" y="109.7">D1</text>
<text x="240.2" y="111.5">4148</text>
<text x="247.2" y="113.4">BUZZER</text>
<text x="74.9" y="118.8">GND</text>
<text x="120.8" y="118.8">Micro SD</text>
<text x="134.5" y="115.2">13</text>
<text x="159.9" y="116.8">C66</text>
<text x="159.9" y="118.6">0.1uF</text>
<text x="243.8" y="118.8">GND</text>
<text x="136.9" y="120.5">GND</text>
<text x="156.7" y="124.1">GND</text>
<text x="23.2" y="149">VCC_3V3</text>
<text x="67.1" y="149.5">U31</text>
<text x="30.3" y="154.3">1A/10ohm</text>
<text x="37.4" y="152">FB4</text>
<text x="63.7" y="152.5">4</text>
<text x="77.7" y="152.5">3</text>
<text x="83.4" y="152">R115</text>
<text x="83.4" y="154.9">22R</text>
<text x="122.6" y="152.4">SW1</text>
<text x="129.3" y="154.3">4</text>
<text x="137.3" y="155.2">GND</text>
<text x="152.8" y="152.4">SW2</text>
<text x="159.5" y="154.3">4</text>
<text x="167.5" y="155.2">GND</text>
<text x="183" y="152.4">SW3</text>
<text x="189.8" y="154.3">4</text>
<text x="197.8" y="155.2">GND</text>
<text x="213.2" y="152.4">SW4</text>
<text x="220" y="154.3">4</text>
<text x="228" y="155.2">GND</text>
<text x="244" y="156">SW_0</text>
<text x="42.7" y="157.2">C82</text>
<text x="42.7" y="158.4">10uF</text>
<text x="49.8" y="157.2">C83</text>
<text x="49.8" y="158.4">100nF</text>
<text x="56.8" y="157.4">R116</text>
<text x="56.8" y="160.2">4.7K</text>
<text x="63.7" y="157.9">1</text>
<text x="67.2" y="161.6">50MHz</text>
<text x="77.7" y="157.9">2</text>
<text x="129.3" y="159.6">3</text>
<text x="129.3" y="157.9">2</text>
<text x="129.3" y="156.1">1</text>
<text x="129.3" y="161.4">5</text>
<text x="135.3" y="157">VCC_3V3</text>
<text x="142.6" y="157.8">SW_0</text>
<text x="159.5" y="159.6">3</text>
<text x="159.5" y="157.9">2</text>
<text x="159.5" y="156.1">1</text>
<text x="159.5" y="161.4">5</text>
<text x="165.6" y="157">VCC_3V3</text>
<text x="172.9" y="157.8">SW_1</text>
<text x="189.8" y="159.6">3</text>
<text x="189.8" y="157.9">2</text>
<text x="189.8" y="156.1">1</text>
<text x="189.8" y="161.4">5</text>
<text x="195.8" y="157">VCC_3V3</text>
<text x="203.1" y="157.8">SW_2</text>
<text x="220" y="159.6">3</text>
<text x="220" y="157.9">2</text>
<text x="220" y="156.1">1</text>
<text x="220" y="161.4">5</text>
<text x="226" y="157">VCC_3V3</text>
<text x="233.3" y="157.8">SW_3</text>
<text x="244" y="157.8">SW_1</text>
<text x="244" y="159.6">SW_2</text>
<text x="244" y="161.3">SW_3</text>
<text x="39.3" y="166.8">GND</text>
<text x="46.4" y="166.8">GND</text>
<text x="83.8" y="165">GND</text>
<text x="122.6" y="165.2">KEY-BO</text>
<text x="137.3" y="162.3">GND</text>
<text x="152.8" y="165.2">KEY-BO</text>
<text x="167.5" y="162.3">GND</text>
<text x="183" y="165.2">KEY-BO</text>
<text x="197.8" y="162.3">GND</text>
<text x="213.2" y="165.2">KEY-BO</text>
<text x="228" y="162.3">GND</text>
<text x="250.7" y="163.2">RN38</text>
<text x="259.6" y="163.2">120R</text>
<text x="76.5" y="177.4">VCC_3V3</text>
<text x="87" y="180.3">FB5</text>
<text x="87" y="183.1">1A/10ohm</text>
<text x="101.4" y="184.6">C396</text>
<text x="106.7" y="184.6">C397</text>
<text x="112.1" y="184.6">C398</text>
<text x="122.4" y="184.6">R261</text>
<text x="135.2" y="185.6">X2</text>
<text x="101.4" y="188.1">10uF</text>
<text x="106.7" y="188.1">1uF</text>
<text x="112.1" y="188.1">100nF</text>
<text x="122.4" y="186.7">4.7K</text>
<text x="131.3" y="188.1">1</text>
<text x="147.1" y="188.1">6</text>
<text x="168.8" y="189.9">C399</text>
<text x="131.3" y="193.4">2</text>
<text x="147.1" y="193.4">5</text>
<text x="157.9" y="195.2">R262</text>
<text x="157.9" y="197.4">100R/NC</text>
<text x="168.8" y="197">C400</text>
<text x="168.8" y="195.2">100nF</text>
<text x="228.2" y="195.1">Title</text>
<text x="235.3" y="196.8">P08_EX_DEVICE</text>
<text x="131.3" y="198.8">3</text>
<text x="133.4" y="202.7">SIT9121AI-2B1</text>
<text x="147.1" y="198.8">4</text>
<text x="168.8" y="202.3">100nF</text>
<text x="228.2" y="200.4">Size</text>
<text x="229.9" y="202.2">A3</text>
<text x="235.3" y="200.4">Document Number</text>
<text x="235.3" y="202.2">&lt;Doc&gt;</text>
<text x="286.8" y="200.4">Rev</text>
<text x="288.6" y="202.2">&lt;RevCode&gt;</text>
<text x="228.2" y="205.7">Date:</text>
<text x="237.4" y="205.7">Thursday, April 03, 2025</text>
<text x="263.7" y="205.7">Sheet</text>
<text x="272.6" y="205.7">9</text>
<text x="277.9" y="205.7">of</text>
<text x="283.3" y="205.7">11</text>
</g>
<g font-size="1.6" fill="#f00">
<text x="110.1" y="32.4">LED0</text>
<text x="110.1" y="34.1">LED1</text>
<text x="110.1" y="35.9">LED2</text>
<text x="15.7" y="41.3">QSPI_D2</text>
<text x="15.9" y="37.7">QSPI_CS_N</text>
<text x="15.9" y="39.5">QSPI_D1</text>
<text x="87.3" y="39.6">QSPI_D3</text>
<text x="87.3" y="41.4">QSPI_CLK</text>
<text x="110.1" y="37.7">LED3</text>
<text x="167.3" y="41.4">FPGA_CFG_BUSY_SPICSN</text>
<text x="268.5" y="41.3">FPGA_CFG_DQ3</text>
<text x="87.3" y="43.2">QSPI_D0</text>
<text x="167.3" y="43.2">FPGA_CFG_DIN_DQ1</text>
<text x="167.3" y="45">FPGA_CFG_DQ2</text>
<text x="268.9" y="45">FPGA_GCLK</text>
<text x="268.5" y="48.4">FPGA_CFG_MOSI_DQ0</text>
<text x="179.8" y="94.8">SD_DAT2</text>
<text x="179.8" y="96.5">SD_DAT3</text>
<text x="179.8" y="98.3">SD_CMD</text>
<text x="179.8" y="101.9">SD_CLK</text>
<text x="202.7" y="101.7">BUZZER</text>
<text x="24.9" y="107">KEY1</text>
<text x="25.1" y="103.7">KEY0</text>
<text x="179.8" y="105.4">SD_DAT0</text>
<text x="179.8" y="107.2">SD_DAT1</text>
<text x="24.9" y="110.6">KEY2</text>
<text x="24.9" y="114.3">KEY3</text>
<text x="91.1" y="153.4">FPGA_A_SYSCLK_50MHZ</text>
<text x="265.3" y="157">SW0</text>
<text x="265.3" y="158.8">SW1</text>
<text x="265.3" y="160.5">SW2</text>
<text x="265.3" y="162.3">SW3</text>
<text x="178.2" y="192.6">FPGA_DDR_100MHZ_LVDS_N</text>
<text x="178.2" y="199.7">FPGA_DDR_100MHZ_LVDS_P</text>
</g>
<g font-size="1.6" fill="#00c">
<text x="47.9" y="38.1">CS</text>
<text x="47.9" y="39.8">DQ1</text>
<text x="47.9" y="41.6">W/VPP/DQ2</text>
<text x="55.7" y="39.8">HOLD/DQ3</text>
<text x="60.5" y="38.1">VCC</text>
<text x="60.7" y="41.6">CLK</text>
<text x="221.4" y="41.6">CS</text>
<text x="226.9" y="41.6">VCC</text>
<text x="47.9" y="43.4">VSS</text>
<text x="60.6" y="43.4">DQ0</text>
<text x="221.4" y="43.4">DO</text>
<text x="221.4" y="45.2">WP</text>
<text x="221.4" y="46.9">VSS</text>
<text x="225.8" y="43.4">HOLD</text>
<text x="226.1" y="45.2">SCLK</text>
<text x="228.7" y="46.9">DI</text>
<text x="124.4" y="95">DAT2/RSV</text>
<text x="125.5" y="96.7">DAT3/CS</text>
<text x="126.6" y="98.5">CMD/DI</text>
<text x="128.9" y="100.3">VDD</text>
<text x="124.4" y="107.4">DAT1/RSV</text>
<text x="124.5" y="102.1">CLK/SCLK</text>
<text x="125.3" y="105.6">DAT0/DO</text>
<text x="129.1" y="103.8">VSS</text>
<text x="125.6" y="111">SHIELD0</text>
<text x="125.6" y="112.7">SHIELD1</text>
<text x="130" y="109.2">NC</text>
<text x="125.6" y="114.5">SHIELD2</text>
<text x="125.6" y="116.3">SHIELD3</text>
<text x="66.7" y="153.6">VDD</text>
<text x="72.2" y="153.6">OUT</text>
<text x="66.7" y="159">OE</text>
<text x="72" y="159">GND</text>
<text x="134.3" y="189.2">OE</text>
<text x="141.5" y="189.2">VDD</text>
<text x="134.3" y="194.5">NC</text>
<text x="140.9" y="194.5">CLKn</text>
<text x="134.3" y="199.9">GND</text>
<text x="140.9" y="199.9">CLKp</text>
</g>
<g font-size="1.3">
<text x="30.8" y="1.3">5</text>
<text x="88.9" y="1.3">4</text>
<text x="147" y="1.3">3</text>
<text x="205" y="1.3">2</text>
<text x="263.1" y="1.3">1</text>
<text x=".5" y="28.4">D</text>
<text x="292.6" y="28.4">D</text>
<text x=".5" y="79.5">C</text>
<text x="292.6" y="79.5">C</text>
<text x=".5" y="130.6">B</text>
<text x="292.6" y="130.6">B</text>
<text x=".5" y="181.7">A</text>
<text x="292.6" y="181.7">A</text>
<text x="30.8" y="207.4">5</text>
<text x="88.9" y="207.4">4</text>
<text x="147" y="207.4">3</text>
<text x="205" y="207.4">2</text>
<text x="263.1" y="207.4">1</text>
</g>
</svg>
